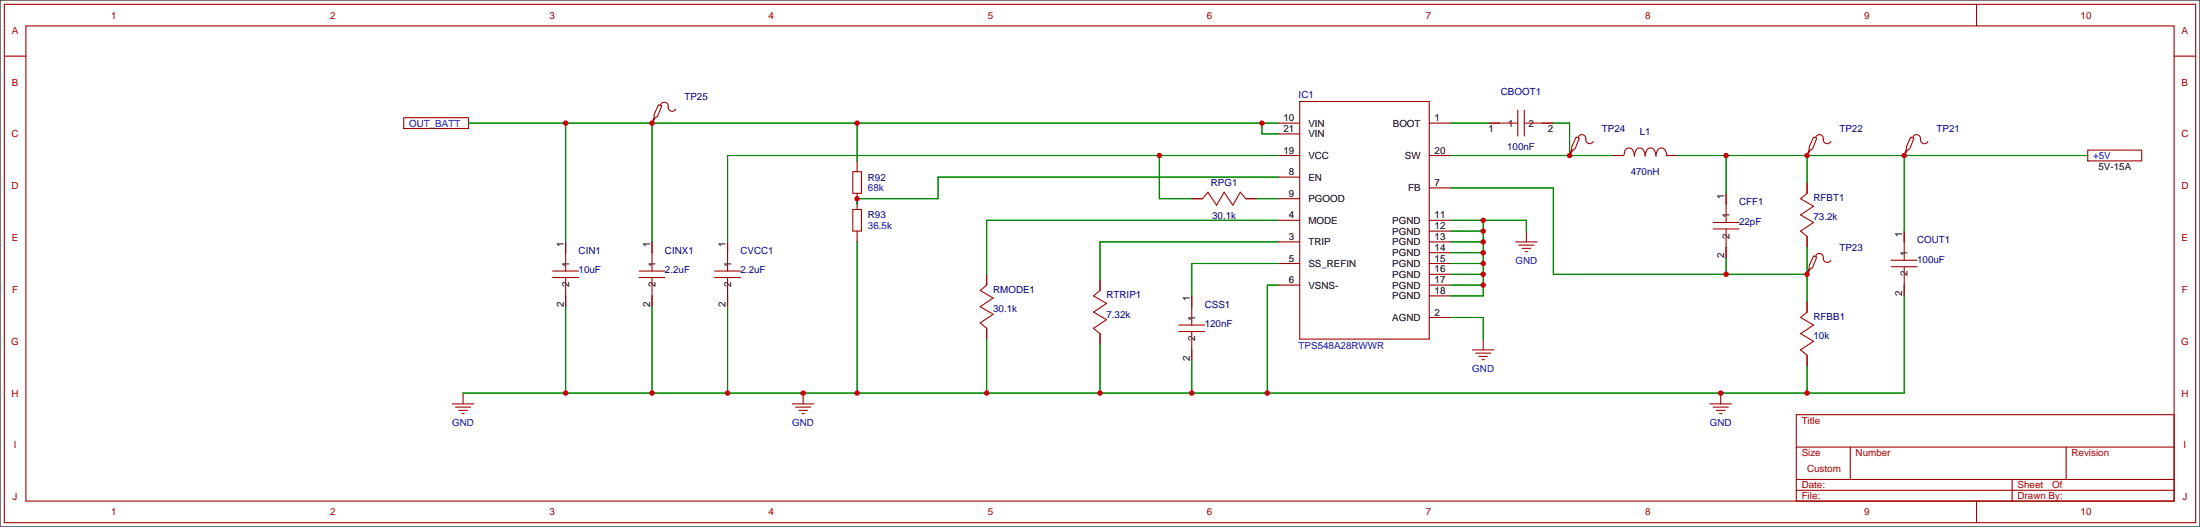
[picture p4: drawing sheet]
<svg xmlns="http://www.w3.org/2000/svg" width="518mm" height="124mm" viewBox="0 0 518 124" stroke-linecap="round" stroke-linejoin="round" font-family="sans-serif">
<path d="M0 0h517.7v124h-517.7z" fill="#fff" stroke="#000" stroke-width=".25"/>
<g fill="none" stroke="#870000" stroke-width=".25">
<path d="M110.2 29h.1M153.4 28.7v.3M201.7 37.8v2.6M300.7 29h5.1M300.7 36.6h5.1M300.7 31.5h5.1M336.3 29h5.1M336.3 36.6h5.1M350.3 29h2.5M363 29h2.5M369.3 36.3v.3M379.5 36.6h2.5"/>
<path d="M392.2 36.6h2.5M425.2 36.3v.3M448.1 36.3v.3M491.2 36.6h.1M133.1 56.9v2.5M153.4 56.9v2.5M171.2 56.9v2.5M201.7 45.5v3.8M201.7 54.4v2.5M280.4 46.7h2.6M293.1 46.7h2.6M300.7 46.7h5.1"/>
<path d="M300.7 56.9h5.1M300.7 51.8h5.1M300.7 41.7h5.1M336.3 56.9h5.1M336.3 51.8h5.1M336.3 44.2h5.1M336.3 54.4h5.1M336.3 59.4h5.1M359.2 54.4h.1M406.1 45.5v2.5M406.1 58.2v2.5M425.2 42.9v2.6"/>
<path d="M425.2 55.6v2.6M448.1 54.4v2.5M133.1 69.6v2.5M153.4 69.6v2.5M171.2 69.6v2.5M232.2 64.5v2.6M232.2 77.2v2.6M258.8 65.8v2.5M258.8 78.5v2.5M280.4 69.6v2.5M300.7 62h5.1M300.7 67.1h5.1"/>
<path d="M336.3 74.7h5.1M336.3 62h5.1M336.3 67.1h5.1M336.3 64.5h5.1M336.3 69.6h5.1M349 79.8h.1M425.2 64.3v.2M425.2 70.9v2.5M448.1 67.1v2.5M109 92.5h.1M189 92.5h.1M280.4 82.3v2.5"/>
<path d="M404.9 92.5h.1M425.2 83.6v2.5"/>
</g>
<g fill="none" stroke="#a10000" stroke-width=".25">
<path d="M1 1h515.6v121.9h-515.6zM1 13.2h5.1M6.1 6.1h505.5v111.8h-505.5zM465.1 1v5.1M511.6 13.2h5M95 27.7h15.2v2.5h-15.2zM154.9 24.6l.8 .3-1 2.5-.5 .3-.8 1.3 .5-1.6v-.5zM155.4 24.6a.93 .93 0 0 1 1.2-.5 .93 .93 0 0 1 .6 1 .94 .94 0 0 0 .7 1 .94 .94 0 0 0 1.1-.4M305.8 23.9h30.5v55.9h-30.5zM350.3 29h6.8M357.1 25.9v6.1M358.6 29h6.9"/>
<path d="M358.6 25.9v6.1M370.8 32.3l.8 .2-1 2.6-.5 .2-.8 1.3 .5-1.5v-.6zM371.3 32.3a.93 .93 0 0 1 1.2-.6 .93 .93 0 0 1 .6 1.1 .94 .94 0 0 0 .7 1 .94 .94 0 0 0 1.1-.5M379.5 36.6h2.5M382.3 35.8l-.2 .7M383.2 34.8a1.02 1.02 0 0 0-.9 .9M383.3 34.8a1.02 1.02 0 0 1 1 .9M384.4 35.7l.1 .9M384.7 35.8l-.1 1M385.8 34.8a1.02 1.02 0 0 0-1 .9M385.9 34.8a1.02 1.02 0 0 1 .9 .9M386.9 35.7l.2 .9"/>
<path d="M387.3 35.8l-.2 1M388.3 34.8a1.02 1.02 0 0 0-.9 .9M388.4 34.8a1.02 1.02 0 0 1 1 .9M389.5 35.7l.1 .9M389.8 35.8l-.2 1M390.8 34.8a1.02 1.02 0 0 0-.9 .9M391 34.8a1.02 1.02 0 0 1 .9 .9M392 35.7l.2 .9h2.5M426.7 32.3l.8 .2-1 2.6-.5 .2-.8 1.3 .5-1.5v-.6zM427.2 32.3a.93 .93 0 0 1 1.2-.6 .93 .93 0 0 1 .6 1.1 .94 .94 0 0 0 .7 1 .94 .94 0 0 0 1.1-.5M449.6 32.3l.7 .2-1 2.6-.5 .2-.7 1.3 .5-1.5v-.6zM450.1 32.3a.93 .93 0 0 1 1.1-.6 .93 .93 0 0 1 .7 1.1 .94 .94 0 0 0 .6 1 .94 .94 0 0 0 1.1-.5"/>
<path d="M491.2 35.3h12.7v2.5h-12.7zM133.1 56.9v6.9M153.4 56.9v6.9M171.2 56.9v6.9M200.7 40.4h2v5.1h-2zM200.7 49.3h2v5.1h-2zM280.4 46.7h2.6l1.2-1.5 2.1 3.1 1.7-3.1 2.1 3.1 1.7-3.1 1.3 1.5h2.6M356.6 56.9h5.1M357.4 57.7h3.5M358.1 58.4h2.1M358.9 59.2h.5M359.2 54.4v2.5"/>
<path d="M403.1 52.3h6.1M403.1 53.8h6.1M406.1 45.5v6.8M406.1 53.8v6.9M425.2 42.9v2.6l-1.5 1.2 3 1.8-3 2 3 1.8-3 2.1 1.5 1.2v2.6M448.1 54.4v6.8M130 63.8h6.1M130 65.3h6.1M133.1 65.3v6.8M150.4 63.8h6.1M150.4 65.3h6.1M153.4 65.3v6.8"/>
<path d="M168.1 63.8h6.1M168.1 65.3h6.1M171.2 65.3v6.8M232.2 64.5v2.6l-1.6 1.2 3.1 1.8-3.1 2 3.1 1.8-3.1 2 1.6 1.3v2.6M258.8 65.8v2.5l-1.5 1.3 3 1.8-3 2 3 1.8-3 2 1.5 1.3v2.5M277.4 76.5h6.1M277.4 78h6.1M280.4 69.6v6.9M280.4 78v6.8M349 79.8v2.5M425.2 70.9v2.5l-1.5 1.3 3 1.8-3 2 3 1.8-3 2 1.5 1.3v2.5M426.7 60.2l.8 .3-1 2.5-.5 .2-.8 1.3 .5-1.5v-.5z"/>
<path d="M427.2 60.2a.93 .93 0 0 1 1.2-.6 .93 .93 0 0 1 .6 1.1 .94 .94 0 0 0 .7 1 .94 .94 0 0 0 1.1-.5M445 61.2h6.1M445 62.7h6.1M448.1 62.7v6.9M106.4 95h5.1M107.2 95.8h3.5M107.9 96.5h2.1M108.7 97.3h.5M109 92.5v2.5M186.4 95h5.1M187.2 95.8h3.6M188 96.5h2"/>
<path d="M188.7 97.3h.5M189 92.5v2.5M346.5 82.3h5M347.2 83.1h3.6M348 83.8h2M348.7 84.6h.5M402.3 95h5.1M403.1 95.8h3.6M403.9 96.5h2M404.6 97.3h.5M404.9 92.5v2.5M422.7 97.5h88.9v20.4h-88.9z"/>
<path d="M422.7 115.3h88.9M422.7 112.8h88.9M422.7 105.2h88.9M435.4 105.2v7.6M465.1 117.9v5M473.5 112.8v5.1M486.2 105.2v7.6"/>
</g>
<g fill="none" stroke="#008700" stroke-width=".25">
<path d="M110.2 29h190.5M133.1 29v27.9M153.4 29v27.9M201.7 29v8.8M272.8 36.6v10.1h7.6M296.9 29v2.5h3.8M300.7 36.6h-129.5v20.3M341.4 36.6h38.1M341.4 29h8.9M365.5 29h3.8v7.6M394.7 36.6h96.5M406.1 36.6v8.9"/>
<path d="M425.2 36.6v6.3M448.1 36.6v17.8M201.7 56.9v35.6M295.7 46.7h5M300.7 51.8h-68.5v12.7M300.7 56.9h-41.9v8.9M300.7 41.7h-80v5h-19v1.3M341.4 44.2h24.1v20.3h59.7M341.4 51.8h17.8v2.6M341.4 54.4h7.6M341.4 56.9h7.6M341.4 59.4h7.6"/>
<path d="M349 51.8v17.8h-7.6M425.2 58.2v12.7M133.1 72.1v20.4M153.4 72.1v20.4M171.2 72.1v20.4M232.2 79.8v12.7M300.7 62h-20.3v7.6M300.7 67.1h-2.5v25.4M341.4 64.5h7.6M341.4 67.1h7.6M341.4 74.7h7.6v5.1M341.4 62h7.6"/>
<path d="M406.1 60.7v3.8M448.1 69.6v22.9h-339.1M258.8 81v11.5M280.4 84.8v7.7M425.2 86.1v6.4"/>
</g>
<g fill="#c00">
<circle cx="425.2" cy="64.5" r=".63"/>
<circle cx="406.1" cy="64.5" r=".63"/>
<circle cx="404.9" cy="92.5" r=".63"/>
<circle cx="298.2" cy="92.5" r=".63"/>
<circle cx="425.2" cy="92.5" r=".63"/>
<circle cx="280.4" cy="92.5" r=".63"/>
<circle cx="153.4" cy="92.5" r=".63"/>
<circle cx="133.1" cy="92.5" r=".63"/>
<circle cx="189" cy="92.5" r=".63"/>
<circle cx="201.7" cy="92.5" r=".63"/>
<circle cx="232.2" cy="92.5" r=".63"/>
<circle cx="258.8" cy="92.5" r=".63"/>
<circle cx="171.2" cy="92.5" r=".63"/>
<circle cx="369.3" cy="36.6" r=".63"/>
<circle cx="349" cy="67.1" r=".63"/>
<circle cx="349" cy="64.5" r=".63"/>
<circle cx="349" cy="62" r=".63"/>
<circle cx="349" cy="59.4" r=".63"/>
<circle cx="349" cy="56.9" r=".63"/>
<circle cx="349" cy="54.4" r=".63"/>
<circle cx="349" cy="51.8" r=".63"/>
<circle cx="406.1" cy="36.6" r=".63"/>
<circle cx="425.2" cy="36.6" r=".63"/>
<circle cx="448.1" cy="36.6" r=".63"/>
<circle cx="133.1" cy="29" r=".63"/>
<circle cx="153.4" cy="29" r=".63"/>
<circle cx="296.9" cy="29" r=".63"/>
<circle cx="201.7" cy="29" r=".63"/>
<circle cx="272.8" cy="36.6" r=".63"/>
<circle cx="201.7" cy="46.7" r=".63"/>
</g>
<g font-size="2.3" fill="#a00000">
<text x="26.2" y="4.4">1</text>
<text x="77.7" y="4.4">2</text>
<text x="129.3" y="4.4">3</text>
<text x="180.8" y="4.4">4</text>
<text x="232.4" y="4.4">5</text>
<text x="284" y="4.4">6</text>
<text x="335.5" y="4.4">7</text>
<text x="387.1" y="4.4">8</text>
<text x="438.7" y="4.4">9</text>
<text x="489.6" y="4.4">10</text>
<text x="2.8" y="7.9">A</text>
<text x="513.3" y="7.9">A</text>
<text x="2.8" y="20.1">B</text>
<text x="513.3" y="20.1">B</text>
<text x="2.7" y="32.3">C</text>
<text x="513.3" y="32.3">C</text>
<text x="2.7" y="44.5">D</text>
<text x="513.3" y="44.5">D</text>
<text x="2.8" y="56.7">E</text>
<text x="513.3" y="56.7">E</text>
<text x="2.9" y="68.9">F</text>
<text x="513.4" y="68.9">F</text>
<text x="2.7" y="81.1">G</text>
<text x="513.2" y="81.1">G</text>
<text x="2.7" y="93.3">H</text>
<text x="513.3" y="93.3">H</text>
<text x="423.9" y="99.6">Title</text>
<text x="3.2" y="105.5">I</text>
<text x="423.9" y="107.2">Size</text>
<text x="436.6" y="107.2">Number</text>
<text x="487.4" y="107.2">Revision</text>
<text x="513.8" y="105.5">I</text>
<text x="425.2" y="111">Custom</text>
<text x="3" y="117.6">J</text>
<text x="423.9" y="117.4">File:</text>
<text x="423.9" y="114.9">Date:</text>
<text x="474.7" y="117.4">Drawn By:</text>
<text x="474.7" y="114.9">Sheet</text>
<text x="482.9" y="114.9">Of</text>
<text x="513.5" y="117.6">J</text>
<text x="26.2" y="121.2">1</text>
<text x="77.7" y="121.2">2</text>
<text x="129.3" y="121.2">3</text>
<text x="180.8" y="121.2">4</text>
<text x="232.4" y="121.2">5</text>
<text x="284" y="121.2">6</text>
<text x="335.5" y="121.2">7</text>
<text x="387.1" y="121.2">8</text>
<text x="438.7" y="121.2">9</text>
<text x="489.6" y="121.2">10</text>
</g>
<g font-size="2.3" fill="#000080">
<text x="161" y="23.4">TP25</text>
<text x="305.6" y="23.2">IC1</text>
<text x="353.1" y="22.4">CBOOT1</text>
<text x="354.6" y="35.4">100nF</text>
<text x="376.9" y="31">TP24</text>
<text x="385.8" y="31.8">L1</text>
<text x="432.8" y="31">TP22</text>
<text x="455.7" y="31">TP21</text>
<text x="383.7" y="41.2">470nH</text>
<text x="204.2" y="42.5">R92</text>
<text x="284.9" y="43.7">RPG1</text>
<text x="426.7" y="47.3">RFBT1</text>
<text x="204.2" y="51.4">R93</text>
<text x="285.2" y="51.6">30.1k</text>
<text x="409.2" y="48.3">CFF1</text>
<text x="409.2" y="52.9">22pF</text>
<text x="426.7" y="51.9">73.2k</text>
<text x="136.1" y="59.7">CIN1</text>
<text x="156.5" y="59.7">CINX1</text>
<text x="174.2" y="59.7">CVCC1</text>
<text x="432.8" y="59">TP23</text>
<text x="451.1" y="57.2">COUT1</text>
<text x="136.1" y="64.3">10uF</text>
<text x="156.5" y="64.3">2.2uF</text>
<text x="174.2" y="64.3">2.2uF</text>
<text x="451.1" y="61.8">100uF</text>
<text x="233.7" y="68.9">RMODE1</text>
<text x="260.3" y="70.1">RTRIP1</text>
<text x="233.7" y="73.5">30.1k</text>
<text x="260.3" y="74.7">7.32k</text>
<text x="283.5" y="72.4">CSS1</text>
<text x="283.5" y="77">120nF</text>
<text x="426.7" y="75.2">RFBB1</text>
<text x="426.7" y="79.8">10k</text>
</g>
<g font-size="2.3" fill="#00f">
<text x="96.3" y="29.8">OUT_BATT</text>
<text x="492.5" y="37.4">+5V</text>
<text x="204.2" y="45">68k</text>
<text x="204.2" y="53.9">36.5k</text>
<text x="356.6" y="62">GND</text>
<text x="305.6" y="82.1">TPS548A28RWWR</text>
<text x="346.4" y="87.4">GND</text>
<text x="106.4" y="100.1">GND</text>
<text x="186.4" y="100.1">GND</text>
<text x="402.3" y="100.1">GND</text>
</g>
<g font-size="2.3">
<text x="302" y="28.5">10</text>
<text x="307.8" y="29.8">VIN</text>
<text x="327.7" y="29.8">BOOT</text>
<text x="337.6" y="28.5">1</text>
<text x="354.8" y="29.8">1</text>
<text x="359.6" y="29.8">2</text>
<text x="302" y="31">21</text>
<text x="307.8" y="32.3">VIN</text>
<text x="350.3" y="31">1</text>
<text x="364.2" y="31">2</text>
<text x="302" y="36.1">19</text>
<text x="303.3" y="41.2">8</text>
<text x="307.8" y="37.4">VCC</text>
<text x="330.5" y="37.4">SW</text>
<text x="337.6" y="36.1">20</text>
<text x="493.8" y="39.9">5V-15A</text>
<text x="303.3" y="46.3">9</text>
<text x="307.8" y="42.5">EN</text>
<text x="307.8" y="47.5">PGOOD</text>
<text x="331.3" y="45">FB</text>
<text x="337.6" y="43.7">7</text>
<text x="405.7" y="46.7" transform="rotate(-90 405.7 46.7)">1</text>
<text x="303.3" y="51.4">4</text>
<text x="307.8" y="52.6">MODE</text>
<text x="327.6" y="52.6">PGND</text>
<text x="337.6" y="51.4">11</text>
<text x="337.6" y="53.9">12</text>
<text x="407" y="51.3" transform="rotate(-90 407 51.3)">1</text>
<text x="132.6" y="58.2" transform="rotate(-90 132.6 58.2)">1</text>
<text x="153" y="58.2" transform="rotate(-90 153 58.2)">1</text>
<text x="170.7" y="58.2" transform="rotate(-90 170.7 58.2)">1</text>
<text x="303.3" y="56.4">3</text>
<text x="307.8" y="57.7">TRIP</text>
<text x="327.6" y="55.2">PGND</text>
<text x="327.6" y="57.7">PGND</text>
<text x="337.6" y="56.4">13</text>
<text x="337.6" y="59">14</text>
<text x="407" y="56.1" transform="rotate(-90 407 56.1)">2</text>
<text x="447.6" y="55.6" transform="rotate(-90 447.6 55.6)">1</text>
<text x="133.9" y="62.8" transform="rotate(-90 133.9 62.8)">1</text>
<text x="154.2" y="62.8" transform="rotate(-90 154.2 62.8)">1</text>
<text x="172" y="62.8" transform="rotate(-90 172 62.8)">1</text>
<text x="303.3" y="61.5">5</text>
<text x="307.8" y="62.8">SS_REFIN</text>
<text x="327.6" y="60.2">PGND</text>
<text x="327.6" y="62.8">PGND</text>
<text x="327.6" y="65.3">PGND</text>
<text x="337.6" y="61.5">15</text>
<text x="337.6" y="64.1">16</text>
<text x="405.7" y="60.7" transform="rotate(-90 405.7 60.7)">2</text>
<text x="448.9" y="65" transform="rotate(-90 448.9 65)">2</text>
<text x="448.9" y="60.2" transform="rotate(-90 448.9 60.2)">1</text>
<text x="133.9" y="67.6" transform="rotate(-90 133.9 67.6)">2</text>
<text x="154.2" y="67.6" transform="rotate(-90 154.2 67.6)">2</text>
<text x="172" y="67.6" transform="rotate(-90 172 67.6)">2</text>
<text x="280" y="70.9" transform="rotate(-90 280 70.9)">1</text>
<text x="303.3" y="66.6">6</text>
<text x="307.8" y="67.9">VSNS-</text>
<text x="327.6" y="67.9">PGND</text>
<text x="327.6" y="70.4">PGND</text>
<text x="337.6" y="66.6">17</text>
<text x="337.6" y="69.1">18</text>
<text x="447.6" y="69.6" transform="rotate(-90 447.6 69.6)">2</text>
<text x="132.6" y="72.2" transform="rotate(-90 132.6 72.2)">2</text>
<text x="153" y="72.2" transform="rotate(-90 153 72.2)">2</text>
<text x="170.7" y="72.2" transform="rotate(-90 170.7 72.2)">2</text>
<text x="281.2" y="75.5" transform="rotate(-90 281.2 75.5)">1</text>
<text x="327.6" y="75.5">AGND</text>
<text x="337.6" y="74.2">2</text>
<text x="281.2" y="80.3" transform="rotate(-90 281.2 80.3)">2</text>
<text x="280" y="84.9" transform="rotate(-90 280 84.9)">2</text>
</g>
</svg>
